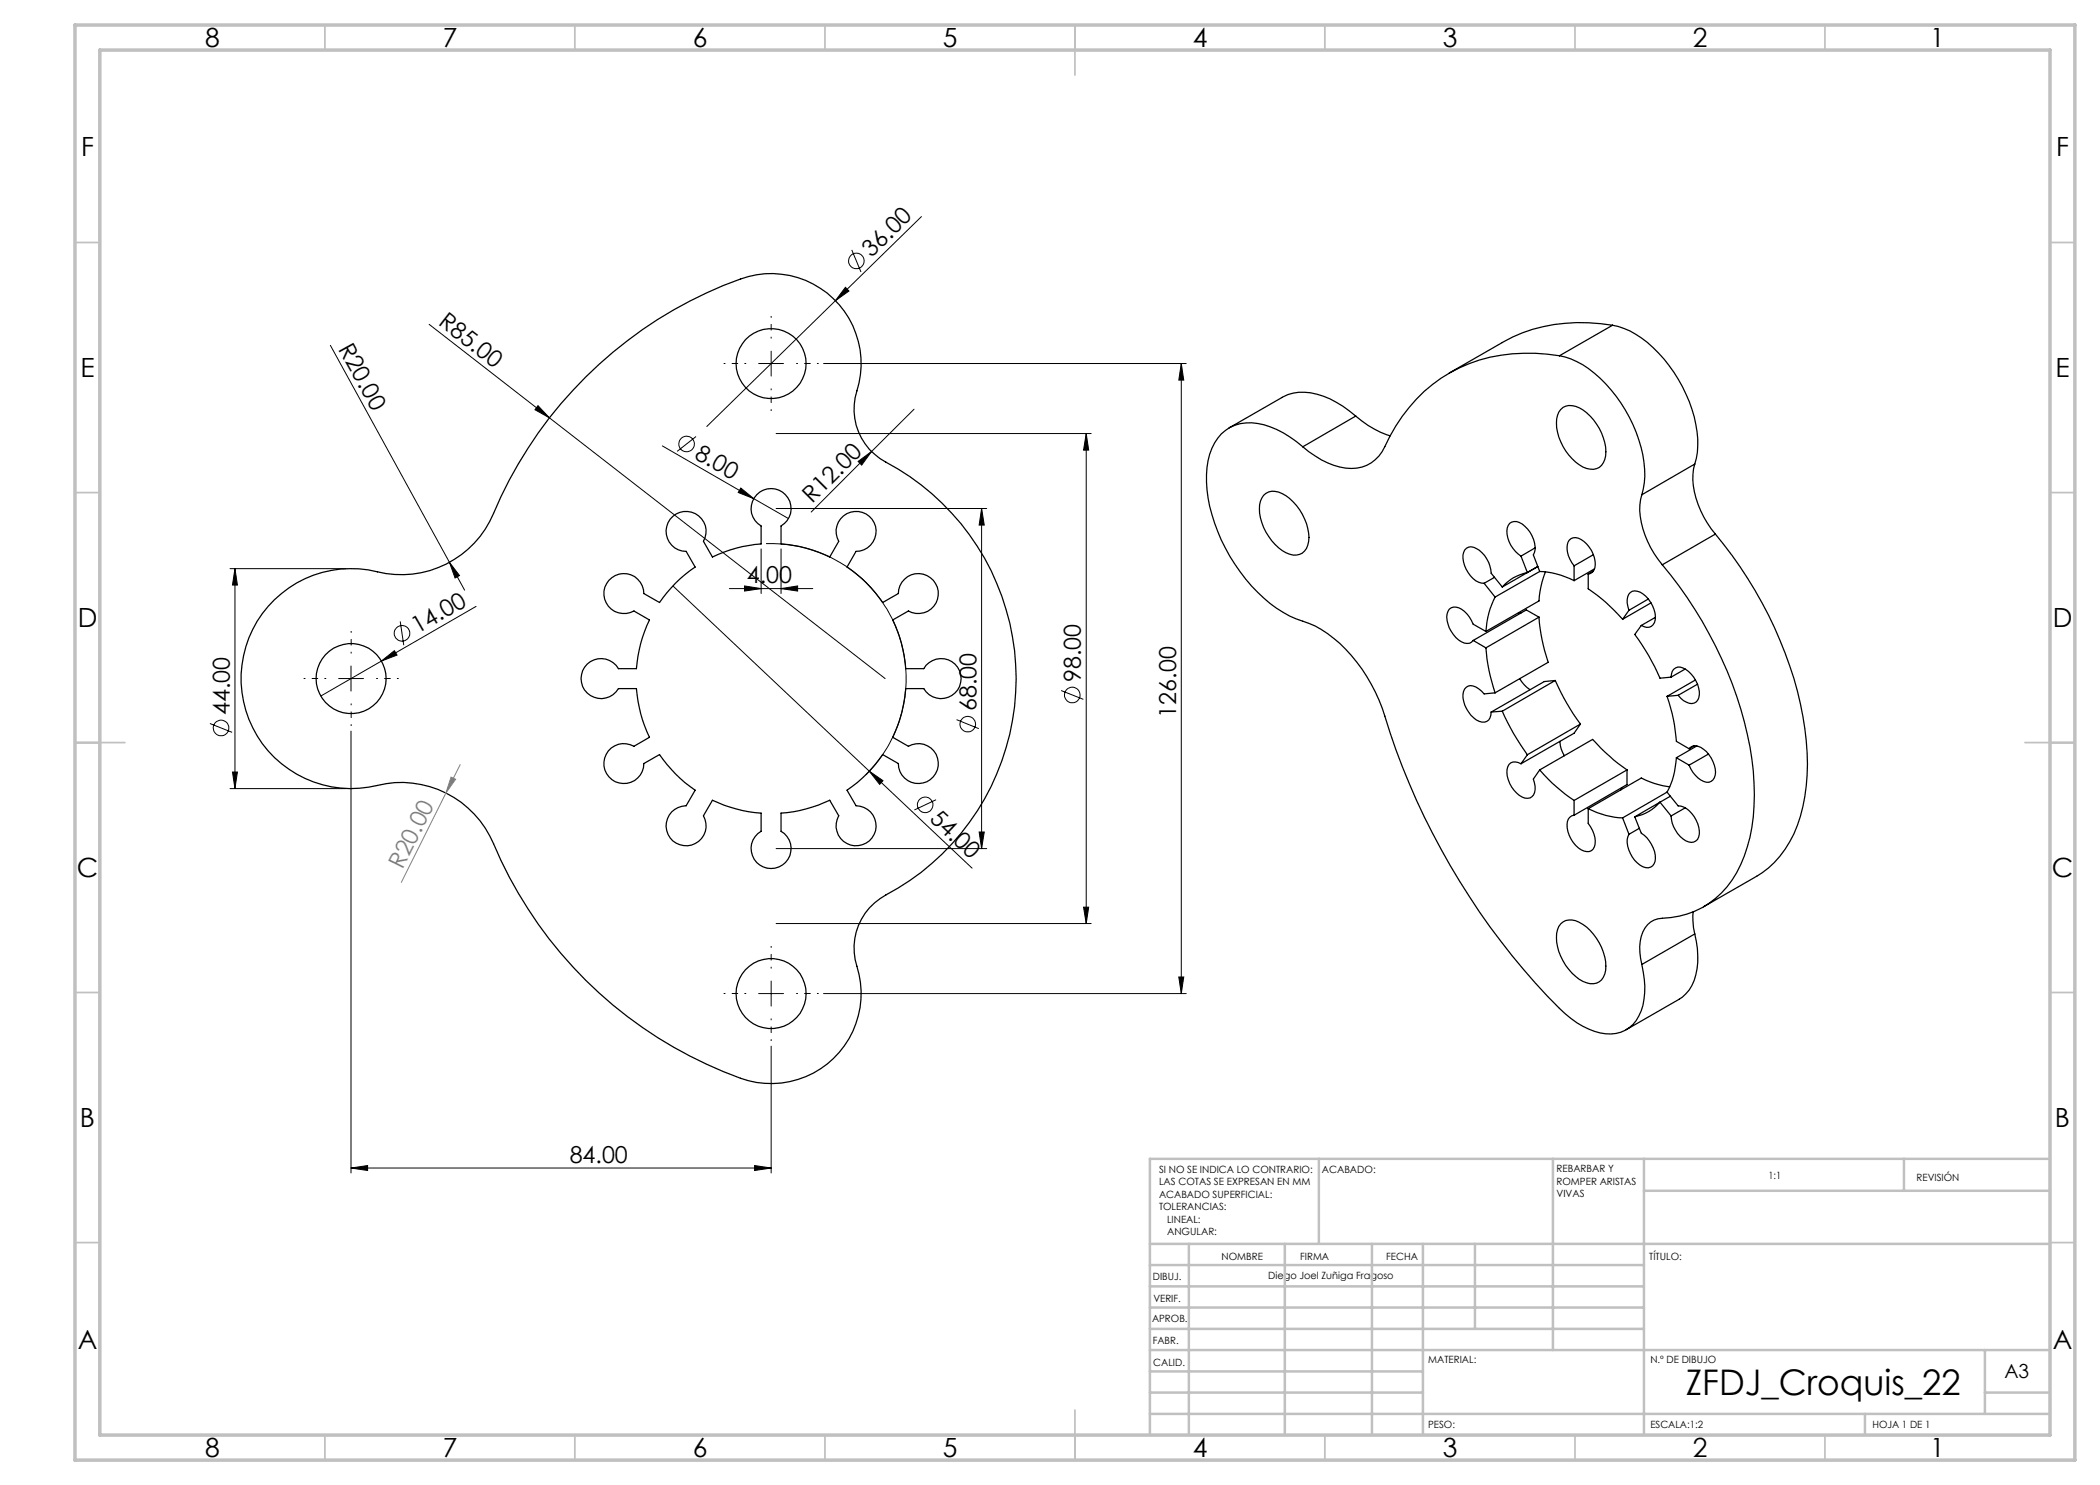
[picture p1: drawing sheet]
<svg xmlns="http://www.w3.org/2000/svg" width="420mm" height="297mm" viewBox="0 0 420 297" stroke-linecap="round" stroke-linejoin="round" font-family="sans-serif">
<g fill="none" stroke="#000" stroke-width=".25">
<path d="M311.9 71.2a32.9 32.9 0 0 0-23.7 4.4 34.1 34.1 0 0 0-11.8 14.7 7.3 7.3 0 0 1-8.4 3.1 17.6 17.6 0 0 1-7.4-4M311.9 71.2a17 17 0 0 1 9.2 5.6 28.2 28.2 0 0 1 7.9 18.5l-.1 1.3-.5 2.4M322.5 65a17.2 17.2 0 0 1 9.2 5.6 29 29 0 0 1 7.8 17.2 13.2 13.2 0 0 1-.6 5M322.5 65a32.8 32.8 0 0 0-22 3.5l-10.7 6.1M322.5 65l-10.6 6.2M252.7 99.1a2.94 2.94 0 0 1 3.8-.4 10.5 10.5 0 0 1 5.2 9.6 2.84 2.84 0 0 1-4.5 2.3 10.6 10.6 0 0 1-5.3-9.6l.2-.8zM260.6 89.4a17.7 17.7 0 0 0-10.3-4.8 8.1 8.1 0 0 0-8.4 6.2 24.3 24.3 0 0 0 1.7 15.5 33.7 33.7 0 0 0 13 16.2 22.3 22.3 0 0 0 5.2 2.2 25.6 25.6 0 0 1 11.6 10.6 40.2 40.2 0 0 1 4.6 11.3 142.5 142.5 0 0 0 35 56.1 14.1 14.1 0 0 0 9.2 4.1 6.5 6.5 0 0 0 6-4.6 16.2 16.2 0 0 0 .2-9.3M271.1 83.2a19.4 19.4 0 0 0 6.9 4M271.1 83.2a16.6 16.6 0 0 0-11.3-4.7 7.3 7.3 0 0 0-3.4 1l-10.6 6.1M271.1 83.2l-10.5 6.2M312.1 81.9a2.96 2.96 0 0 1 3.7-.3 10.6 10.6 0 0 1 5.3 9.6 2.74 2.74 0 0 1-3.8 2.5 10.3 10.3 0 0 1-6-9.9l.4-1.4zM328.4 99a13.4 13.4 0 0 0 1.1 9.3 19.9 19.9 0 0 0 3 4.7"/>
<path d="M338.9 92.8a15.3 15.3 0 0 0 2.6 11.8l1.6 2.2M338.9 92.8l-10.5 6.2M54.9 119.9a21.9 21.9 0 0 1 20.6-5.5 20 20 0 0 0 23.2-11.7 84.7 84.7 0 0 1 51-47.4 18 18 0 0 1 21.7 22.9 12 12 0 0 0 5.8 14.2 49 49 0 0 1 0 86.6 12 12 0 0 0-5.8 14.2 18 18 0 0 1-4.7 18.5 18 18 0 0 1-18.6 3.9 84.9 84.9 0 0 1-49.4-46.9 20 20 0 0 0-23.2-11.6 22 22 0 0 1-24.5-10.7 22 22 0 0 1 3.9-26.5zM134.5 103.3a4 4 0 0 1 5.2-.1 4 4 0 0 1 1 5.1l1.8 3.1 2.3-1 2.4-.8 1.2-.3 3.8-.5v-3.6a4 4 0 0 1-1.1-6.1 4 4 0 0 1 6.2 0 4 4 0 0 1-1.1 6.1v3.6l2.6 .3 2.4 .5 2.4 .8 2.3 1 1.8-3.1a4 4 0 0 1 2.2-5.8 4 4 0 0 1 5.3 3.1 4 4 0 0 1-4 4.7l-1.8 3.1 2 1.5 1.9 1.7 1.7 1.9 1.5 2 3.2-1.8a4 4 0 0 1 4.7-3.9 4 4 0 0 1 3 5.3 4 4 0 0 1-5.7 2.1l-3.2 1.8 1 2.3 .8 2.4 .5 2.5 .4 2.5h3.5a4 4 0 0 1 6.1-1 4 4 0 0 1 0 6.1 4 4 0 0 1-6.1-1.1h-3.5l-.4 2.5-.5 2.5-.8 2.4-1 2.4 3.2 1.8a4 4 0 0 1 5.7 2.1 4 4 0 0 1-3.1 5.3 4 4 0 0 1-4.6-4l-3.2-1.8-1.5 2-1.7 1.9-1.9 1.7-2 1.5 1.8 3.1a4 4 0 0 1 4 4.7 4 4 0 0 1-5.3 3.1 4 4 0 0 1-2.2-5.7l-1.8-3.1-2.3 .9-2.4 .8-2.4 .5-2.6 .3v3.7a4 4 0 0 1 1.1 6 4 4 0 0 1-6.1 0 4 4 0 0 1 1-6v-3.7l-2.5-.3-2.5-.5-2.4-.8-2.3-.9-1.8 3.1a4 4 0 0 1-2.1 5.7 4 4 0 0 1-5.3-3.1 4 4 0 0 1 3.9-4.7l1.8-3.1-2-1.5-1.9-1.7-1.7-1.9-1.5-2-3.1 1.8a4 4 0 0 1-4.7 3.9 4 4 0 0 1-3.1-5.3 4 4 0 0 1 5.8-2l3.1-1.8-1-2.4-.8-2.4-.5-2.5-.3-2.5h-3.6a4 4 0 0 1-6.1 1.1 4 4 0 0 1 0-6.1 4 4 0 0 1 6.1 1h3.6l.3-2.5 .5-2.5 .8-2.4 1-2.3-3.1-1.8a4 4 0 0 1-5.8-2.1 4 4 0 0 1 3-5.3 4 4 0 0 1 4.8 3.9l3.1 1.8 1.5-2 1.7-1.9 1.9-1.7 2-1.5-1.8-3.1a4 4 0 0 1-3.7-2.6 4 4 0 0 1 1-4.4zM296.8 116.7a4.8 4.8 0 0 1-3.9-3.6 2.97 2.97 0 0 1 .4-3.5 2.5 2.5 0 0 1 3.1 1 6.1 6.1 0 0 1 1.8 4l2.3 2.8M296.8 116.7l2.2 2.7M298.9 115.5l-2.1 1.2M299 119.4a17 17 0 0 0-1.8 6.9M304.2 111.2a6 6 0 0 1-2.8-5.6 1.6 1.6 0 0 1 2.4-1.1 5.8 5.8 0 0 1 3.1 6l-.2 .5 1.2 3.3M304.2 111.2l1.3 3.3a8.8 8.8 0 0 0-5 2.9M307 109.6l-2.8 1.6M307.6 113.3l-7.1 4.1"/>
<path d="M307.9 114.3a16.5 16.5 0 0 1 6.9 1.8M307.9 114.3l-8.9 5.1M309.1 114.4l-.9 2.9-.4 2.9-10.6 6.1M314.8 113.2a4.6 4.6 0 0 1-1-5.1 2.02 2.02 0 0 1 3 .2 5.9 5.9 0 0 1 2.2 5.2 1.55 1.55 0 0 1-1.4 1.3M314.8 113.2v2.9M317.6 114.8v3a34.3 34.3 0 0 1 6.9 6.1M318.7 114.2l-1.1 .6M318.7 110.9l-3.9 2.3M318.9 113.8l-4.1 2.3M329.7 119.8l-3.9 2.3M332.5 113a80.3 80.3 0 0 1 17.9 38.8 41.4 41.4 0 0 1-1.5 19.4 18 18 0 0 1-17.3 12.6 4.8 4.8 0 0 0-3.6 4.4 12.4 12.4 0 0 0 .4 4.7M343.1 106.8a79.8 79.8 0 0 1 17.9 38.9 38.7 38.7 0 0 1-2.2 21.1 19.2 19.2 0 0 1-7.5 8.5l-10.6 6.1"/>
<path d="M343.1 106.8l-10.6 6.2M294.6 128.1l2.6 1.5M297.2 126.3l-2.6-1.5a5.3 5.3 0 0 0-3.4-3.4 1.65 1.65 0 0 0-1.9 2 6.1 6.1 0 0 0 3.6 5.2 1.45 1.45 0 0 0 1.7-.5M297.2 129.6a36 36 0 0 0 1.8 9M299 138.6l-2.2 .2a3.3 3.3 0 0 0-3.2-1.6 2.41 2.41 0 0 0-.9 3.1 5.4 5.4 0 0 0 3.7 4.1 1.66 1.66 0 0 0 1.8-2M303.7 122.6h.5M304 135.7a6.4 6.4 0 0 0 2 2.2M307.8 123.4a35.9 35.9 0 0 0 1.8 9.1l-10.6 6.1M307.8 123.4l-10.6 6.2M307.8 123.4l-2.5-1.4-10.7 6.1M311 136.1a45.7 45.7 0 0 0 5.1 8.7M311 136.1l-10.5 6.1"/>
<path d="M311 136.1l-2.1 .2-10.7 6.1M325.8 122.1a3.3 3.3 0 0 1 .3-3.6 2.43 2.43 0 0 1 3 .7 5.6 5.6 0 0 1 1.8 5.3 1.67 1.67 0 0 1-2.6 .6M325.8 122.1l-1.3 1.8M328.3 125.1l-1.3 1.8a42.7 42.7 0 0 1 5 8.7l2.2-.2M330.2 120.6l-5.7 3.3M331.1 123.5l-2.8 1.6M333.4 139.3a34.1 34.1 0 0 1 1.9 9l2.5 1.5M334.2 135.4a1.74 1.74 0 0 1 .9-1.8 1.74 1.74 0 0 1 2 .3 5.9 5.9 0 0 1 2.7 5.7 1.59 1.59 0 0 1-2.5 .8l-.6-.3-1.1-1M335.6 139.1l-2.2 .2M337 133.8l-2.8 1.6M339.1 136l-5.7 3.3M339.5 136.8l-3.9 2.3"/>
<path d="M300.5 142.2a46 46 0 0 0 5 8.8M300.5 142.2l-2.3 .2M304.2 152.7a1.74 1.74 0 0 0-2.1-.1 1.74 1.74 0 0 0-.7 1.9 5.9 5.9 0 0 0 3.6 5.1 1.63 1.63 0 0 0 2-1.7v-.6l-.3-1.5 1.2-1.8M305.5 151l-1.3 1.7M307.9 154a34.3 34.3 0 0 0 6.9 6.1M307.9 154l10.6-6.1a40.8 40.8 0 0 0 6.9 6.1M312 148.3v.1a5.4 5.4 0 0 0 .9 2.8M316.1 144.8l-10.6 6.2M316.1 144.8l-1.3 1.8-10.6 6.1M324.4 157.5l-.2 .5M325.4 154l-10.6 6.1M325.4 154v2.9l-10.6 6.2"/>
<path d="M333.4 158.4l2.2 2.8a4.9 4.9 0 0 1 3.9 3.5 2.97 2.97 0 0 1-.3 3.5 2.54 2.54 0 0 1-3.1-.9 6.2 6.2 0 0 1-1.9-4.1M333.4 158.4l-8.9 5.2M333.9 157.4l-3-.7-2.6-1.1-10.7 6.1M334.1 159.2l-2.1 1.2M335.3 151.5a16 16 0 0 1-1.9 6.9M335.3 151.5l2.5 1.5M337.8 149.8a1.92 1.92 0 0 1 2.9 .1 6 6 0 0 1 2.3 5.1 1.69 1.69 0 0 1-1.1 1.4 1.69 1.69 0 0 1-1.8-.4 6.3 6.3 0 0 1-2.3-3M338.8 149.2l-1 .6M339.4 149.2l-4.1 2.3M341.7 150.8l-3.9 2.2M314.8 160.1v3M317.6 161.7v3a4.7 4.7 0 0 1 1 5.1 2.11 2.11 0 0 1-2.9-.2 5.6 5.6 0 0 1-2-5.8l.7-.6 .4-.1"/>
<path d="M317.6 161.7a16.5 16.5 0 0 0 6.9 1.9M324.5 163.6l1.3 3.3M327 163.4l1.3 3.2a6.2 6.2 0 0 1 2.7 5.7 1.74 1.74 0 0 1-3 .7 5.9 5.9 0 0 1-2.4-5.7l.2-.4M327.9 165.7l-2.1 1.2M332 160.4a9 9 0 0 1-5 3M332 160.4l2.2 2.8M332 160.4l-5 3M337 161.6l-2.8 1.6M312.1 184.8a3 3 0 0 1 3.7-.3 10.6 10.6 0 0 1 5.3 9.6 2.74 2.74 0 0 1-3.8 2.5 9.9 9.9 0 0 1-5.6-6.3 6.1 6.1 0 0 1 .4-5.5zM338.6 182.4a13.9 13.9 0 0 0 .3 4.4M338.9 186.8a14.9 14.9 0 0 1-.5 10.3 7.3 7.3 0 0 1-2.6 2.7l-10.6 6.1M338.9 186.8l-10.5 6.1"/>
<circle cx="154.2" cy="72.7" r="7"/>
<circle cx="70.2" cy="135.7" r="7"/>
<circle cx="154.2" cy="198.7" r="7"/>
</g>
<g fill="none" stroke="#000" stroke-width=".2">
<path d="M169.1 57.5l.7 .7-2.7 1.9zM170.4 50l1.8 4.4M184.3 43.3l-17.2 16.8M66.1 69.1l23.8 43.4M85.8 64.9l91.2 70.8M151.7 72.7h5M154.2 70.2v5M164.7 72.7h72.5M167.1 60.1l-25.7 25.2M236.3 72.7v126M236.3 72.7l.4 3.3h-.9zM107.6 81.1l2.3 2.5-2.9-1.7z"/>
<path d="M132.5 89.2l18.2 10.5M139.2 87.3l-3.8 3M148.2 97.6l2.5 2.1-3.1-1.2zM150.7 99.7l7 4M155.2 86.7h63M171.6 92.3l2.7-2-2 2.7zM174.3 90.3l-12.1 12.1M182.8 81.8l-8.5 8.5M217.2 86.7l.5 3.3h-1zM217.2 86.7v98M46 113.7h23.2M47 113.7l.5 3.3h-1z"/>
<path d="M47 113.7v44M89.9 112.5l2 2.6-.9 .5zM89.9 112.5l3 5.5M134.6 117.2l59.8 56.4M145.9 117.7h16.7M148.9 117.2l3.3 .5-3.3 .5zM152.2 109.8v8.9M153.2 108.7a27 27 0 0 1 25.8 16.3 27 27 0 0 1-5.8 30M155.2 101.7h42.1M156.2 117.7l3.3-.5v1zM156.2 109.8v8.9M196.3 101.7l.5 3.3h-1z"/>
<path d="M196.3 101.7v68M67.7 135.7h5M70.2 133.2v5M76.3 132.2l2.6-2.1 .5 .9zM76.3 132.2l-12.1 7M80 124.3l.8 4.7M95.2 121.3l-18.9 10.9M212.2 138.1l4.5 1.8M42 144.7l4.4 1.8M46 157.7h23.2M46.5 154.4h1l-.5 3.3zM70.2 146.2v88.4"/>
<path d="M173.8 154.2l2.8 1.9-.7 .8zM187.2 159.9l-4.3 2.1M191.3 143.9l4.5 1.8M155.2 169.7h42.1M195.8 166.4h1l-.5 3.3zM151.7 198.7h5M154.2 196.2v5M155.2 184.7h63M164.7 198.7h72.5M216.7 181.4h1l-.5 3.3zM235.8 195.4h.9l-.4 3.3zM154.2 209.2v25.4"/>
<path d="M70.2 233.6l3.3-.5v1zM70.2 233.6h84M150.9 233.1l3.3 .5-3.3 .5z"/>
<circle cx="171.3" cy="52.2" r="1.55"/>
<circle cx="137.3" cy="88.8" r="1.55"/>
<circle cx="80.4" cy="126.7" r="1.55"/>
<circle cx="214.4" cy="139" r="1.55"/>
<circle cx="44.2" cy="145.6" r="1.56"/>
<circle cx="193.5" cy="144.8" r="1.56"/>
<circle cx="185" cy="161" r="1.55"/>
</g>
<path d="M89.2 158.6l-8.9 17.9M90.2 155.4l.9 .5-1.9 2.7zM92 152.9l-2.8 5.7" fill="none" stroke="#808080" stroke-width=".2"/>
<path d="M149.2 72.7h-4.5M154.2 67.7v-4.5M154.2 77.7v4.5M159.2 72.7h4.5M65.2 135.7h-4.5M70.2 130.7v-4.5M75.2 135.7h4.5M70.2 140.7v4.5M149.2 198.7h-4.5M154.2 193.7v-4.5M159.2 198.7h4.5M154.2 203.7v4.5" fill="none" stroke="#000" stroke-width=".2" stroke-dasharray="15.2 1.3 1.3 1.3" stroke-dashoffset="14.9" stroke-linecap="butt"/>
<g fill="none" stroke="#c0c0c0" stroke-width=".35">
<path d="M65 5v5M115 5v5M165 5v5M215 5v10M265 5v5M315 5v5M365 5v5M15 48.5h5M410 48.5h5M15 98.5h5M410 98.5h5M15 148.5h10"/>
<path d="M405 148.5h10M15 198.5h5M410 198.5h5M15 248.5h5M410 248.5h5M65 287v5M115 287v5M165 287v5M215 282v10M265 287v5M315 287v5M365 287v5"/>
</g>
<g fill="none" stroke="#c0c0c0" stroke-width=".5">
<path d="M263.8 231.8v17M310.6 231.8v38.2M328.8 231.8v55.2M328.8 238.2h81.2M380.8 231.8v6.4M410 231.8h-180v55.2M230 248.8h180M230 257.3h98.8M230 253h98.8M237.8 248.8v38.2M257 248.8v38.2M274.4 248.8v38.2"/>
<path d="M284.6 248.8v38.2M295 248.8v17M230 265.8h98.8M230 261.5h98.8M230 278.5h54.6M230 274.3h54.6M230 270h180M397 278.5h13M397 270v12.8M230 282.8h180M373 282.8v4.2"/>
</g>
<path d="M15 5h400v287h-400zM20 10h390v277h-390z" fill="none" stroke="#c0c0c0" stroke-width=".7"/>
<g fill="#000">
<path d="M169.1 57.5l.7 .7-2.7 1.9zM107.6 81.1l2.3 2.5-2.9-1.7zM148.2 97.6l2.5 2.1-3.1-1.2zM171.6 92.3l2.7-2-2 2.7zM89.9 112.5l2 2.6-.9 .5zM76.3 132.2l2.6-2.1 .5 .9zM173.8 154.2l2.8 1.9-.7 .8z"/>
<path d="M236.3 72.7l.4 3.3h-.9zM235.8 195.4h.9l-.4 3.3z"/>
<path d="M148.9 117.2l3.3 .5-3.3 .5zM156.2 117.7l3.3-.5v1z"/>
<path d="M216.7 181.4h1l-.5 3.3zM217.2 86.7l.5 3.3h-1zM46.5 154.4h1l-.5 3.3zM47 113.7l.5 3.3h-1zM195.8 166.4h1l-.5 3.3zM196.3 101.7l.5 3.3h-1z"/>
<path d="M70.2 233.6l3.3-.5v1zM150.9 233.1l3.3 .5-3.3 .5z"/>
</g>
<path d="M90.2 155.4l.9 .5-1.9 2.7z" fill="#808080"/>
<text font-size="7.1" x="337.1" y="279">ZFDJ_Croquis_22</text>
<g font-size="5.3">
<text x="41" y="9.5">8</text>
<text x="88.5" y="9.5">7</text>
<text x="138.5" y="9.5">6</text>
<text x="188.5" y="9.5">5</text>
<text x="238.5" y="9.5">4</text>
<text x="288.5" y="9.5">3</text>
<text x="338.5" y="9.5">2</text>
<text x="386" y="9.5">1</text>
<text x="16.2" y="31.2">F</text>
<text x="411.2" y="31.2">F</text>
<text x="16.1" y="75.5">E</text>
<text x="411.1" y="75.5">E</text>
<text x="15.5" y="125.5">D</text>
<text x="410.5" y="125.5">D</text>
<text x="15.4" y="175.5">C</text>
<text x="410.4" y="175.5">C</text>
<text x="16" y="225.5">B</text>
<text x="411" y="225.5">B</text>
<text x="15.5" y="269.7">A</text>
<text x="410.5" y="269.7">A</text>
<text x="41" y="291.5">8</text>
<text x="88.5" y="291.5">7</text>
<text x="138.5" y="291.5">6</text>
<text x="188.5" y="291.5">5</text>
<text x="238.5" y="291.5">4</text>
<text x="288.5" y="291.5">3</text>
<text x="338.5" y="291.5">2</text>
<text x="386" y="291.5">1</text>
</g>
<g font-size="4.7">
<text x="174.3" y="51.6" transform="rotate(-44 174.3 51.6)">36.00</text>
<text x="87.5" y="64.8" transform="rotate(38 87.5 64.8)">R85.00</text>
<text x="67.6" y="69.7" transform="rotate(61 67.6 69.7)">R20.00</text>
<text x="138.7" y="91.5" transform="rotate(30 138.7 91.5)">8.00</text>
<text x="162.5" y="100.8" transform="rotate(-45 162.5 100.8)">R12.00</text>
<text x="149.4" y="116.7">4.00</text>
<text x="83.5" y="126.8" transform="rotate(-30 83.5 126.8)">14.00</text>
<text x="216.2" y="136.4" transform="rotate(-90 216.2 136.4)">98.00</text>
<text x="45.9" y="143" transform="rotate(-90 45.9 143)">44.00</text>
<text x="195.3" y="142.2" transform="rotate(-90 195.3 142.2)">68.00</text>
<text x="235.3" y="143.5" transform="rotate(-90 235.3 143.5)">126.00</text>
<text x="185.7" y="164" transform="rotate(43 185.7 164)">54.00</text>
<text x="113.9" y="232.6">84.00</text>
</g>
<text font-size="4.7" fill="#808080" x="80.5" y="174" transform="rotate(-63 80.5 174)">R20.00</text>
<text font-size="3.9" x="400.9" y="275.5">A3</text>
<g font-size="2">
<text x="231.8" y="234.6">SI NO SE INDICA LO CONTRARIO:</text>
<text x="231.8" y="237.1">LAS COTAS SE EXPRESAN EN MM</text>
<text x="231.8" y="239.6">ACABADO SUPERFICIAL:</text>
<text x="264.4" y="234.6">ACABADO:</text>
<text x="311.3" y="234.5">REBARBAR Y</text>
<text x="311.3" y="237">ROMPER ARISTAS</text>
<text x="311.3" y="239.5">VIVAS</text>
<text x="353.7" y="235.8">1:1</text>
<text x="383.3" y="236.2">REVISIÓN</text>
<text x="231.8" y="242.1">TOLERANCIAS:</text>
<text x="233.4" y="244.6">LINEAL:</text>
<text x="233.4" y="247.1">ANGULAR:</text>
<text x="244.3" y="252">NOMBRE</text>
<text x="260" y="251.9">FIRMA</text>
<text x="277.2" y="251.9">FECHA</text>
<text x="329.9" y="251.9">TÍTULO:</text>
<text x="230.6" y="256.1">DIBUJ.</text>
<text x="253.7" y="255.9">Diego Joel Zuñiga Fragoso</text>
<text x="230.7" y="260.3">VERIF.</text>
<text x="230.4" y="264.4">APROB.</text>
<text x="230.5" y="268.8">FABR.</text>
<text x="230.7" y="273.1">CALID.</text>
<text x="285.6" y="272.5">MATERIAL:</text>
<text x="330.1" y="272.5">N.º DE DIBUJO</text>
<text x="285.6" y="285.5">PESO:</text>
<text x="330.1" y="285.6">ESCALA:1:2</text>
<text x="374.5" y="285.6">HOJA 1 DE 1</text>
</g>
</svg>
